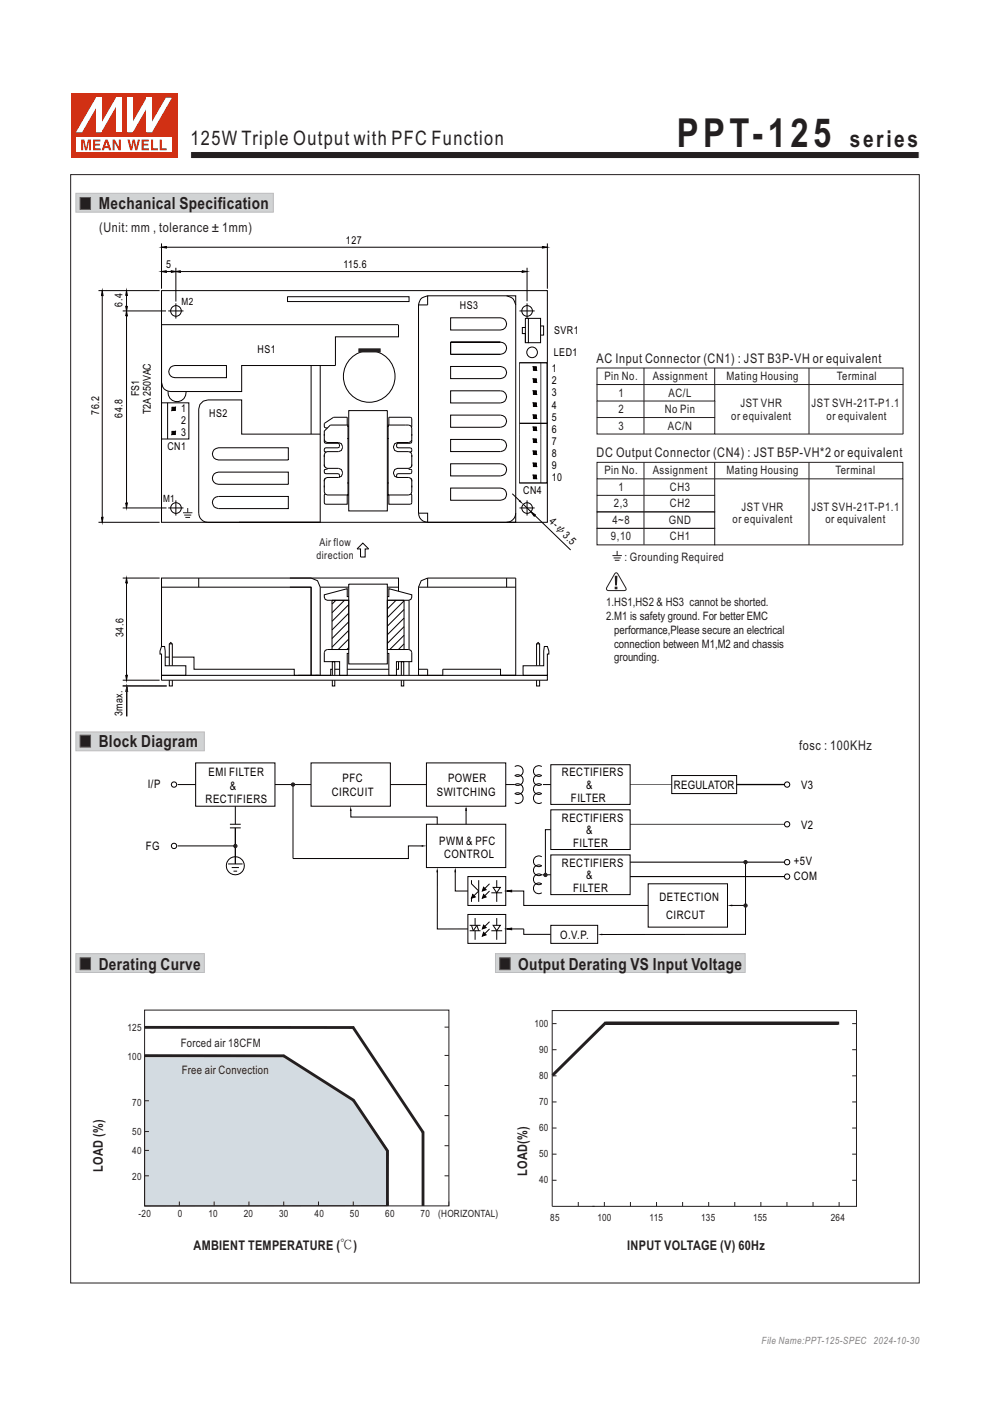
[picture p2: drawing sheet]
<svg xmlns="http://www.w3.org/2000/svg" width="210mm" height="297mm" viewBox="0 0 210 297" stroke-linecap="round" stroke-linejoin="round" font-family="sans-serif">
<g fill="#d1d3d4" stroke="#bbbdc0" stroke-width=".21">
<path d="M16.1 41h41.9v4h-41.9z" fill-rule="evenodd"/>
<path d="M16.1 202.2h27.2v4h-27.2z" fill-rule="evenodd"/>
<path d="M105.1 202.2h53v4h-53z" fill-rule="evenodd"/>
</g>
<g fill="#231f20" stroke="#58595b" stroke-width=".21">
<path d="M17 41.9h2.2v2.5h-2.2z" fill-rule="evenodd"/>
<path d="M17 203.1h2.2v2.5h-2.2z" fill-rule="evenodd"/>
<path d="M106 203.1h2.2v2.5h-2.2z" fill-rule="evenodd"/>
</g>
<g fill="none" stroke="#231f20" stroke-width=".21">
<path d="M117.1 217h.9M180.7 217h1M117.1 222.6h.9M117.1 239.2h.9M117.1 233.6h.9M117.1 228.1h.9M180.7 239.2h1M180.7 233.6h1M180.7 228.1h1M180.7 222.6h1M117.1 250.2h.9M117.1 244.7h.9"/>
<path d="M122.7 254.8v1M125.7 255.8h56v-41.5h-64.6v41.5h9M128.2 254.8v1M133.7 254.8v1M139.3 254.8v1M144.8 254.8v1M150.3 254.8v1M155.8 254.8v1M161.4 254.8v1M166.9 254.8v1M172.4 254.8v1M178 254.8v1"/>
<path d="M180.7 250.2h1M180.7 244.7h1"/>
</g>
<path d="M128.4 216.9l-11.2 11.1" fill="none" stroke="#231f20" stroke-width=".63" stroke-linecap="butt"/>
<path d="M128.5 216.9l49.2 .1z" fill-rule="evenodd" fill="#231f20" stroke="#231f20" stroke-width=".6"/>
<path d="M30.7 223.8h29.5l14.9 9.6 7.2 10.6-.2 11.6-51.4 .1z" fill-rule="evenodd" fill="#d3dbe1" stroke="#231f20" stroke-width=".21"/>
<g fill="none" stroke="#231f20" stroke-width=".21">
<path d="M30.7 214.2h64.5v41.5h-64.5zM30.7 217.8h.9M94.3 217.8h.9M30.7 239.9h.9M30.7 233.4h.9M30.7 223.8h.9M94.3 223.8h.9M94.3 230.1h.9M94.3 236.5h.9M30.7 249.3h.9M30.7 243.9h.9M38 254.7v1"/>
<path d="M45.4 254.7v1M52.8 254.7v1M60.2 254.7v1M67.6 254.7v1M74.9 254.7v1M82.3 254.7v1M89.7 254.7v1M94.3 249.3h.9M94.3 242.9h.9"/>
</g>
<path d="M95.2 254.7v1" fill="none" stroke="#1857a7" stroke-width=".21"/>
<path d="M30.7 217.8l44.4 .1M74.9 217.8l14.9 22.3M30.7 223.8l29.6 .1M60.1 223.8l14.9 9.5M74.9 233.2l7.3 10.9M89.7 239.9v15.8M82.2 243.9v11.8" fill="none" stroke="#231f20" stroke-width=".6"/>
<path d="M16.1 155.2h27.2v4h-27.2z" fill-rule="evenodd" fill="#d1d3d4" stroke="#bbbdc0" stroke-width=".21"/>
<path d="M17 155.9h2.2v2.5h-2.2z" fill-rule="evenodd" fill="#231f20" stroke="#58595b" stroke-width=".21"/>
<g fill="#050100" stroke="#050100" stroke-width=".21">
<path d="M102.6 197.7l.5 .5-.8 .3z" fill-rule="evenodd"/>
<path d="M102.6 196.1l.5 .6-.8 .3z" fill-rule="evenodd"/>
<path d="M102.6 188.1l.5 .5-.8 .3z" fill-rule="evenodd"/>
<path d="M100.3 189.6l.5 .6-.8 .2z" fill-rule="evenodd"/>
<path d="M102.6 189.6l.5 .6-.8 .2z" fill-rule="evenodd"/>
</g>
<g fill="none" stroke="#050100" stroke-width=".21">
<path d="M37.7 166.3h3.8M37.7 179.3h12.2M41.5 161.8h16.8v9.1h-16.8zM48.8 175.5h2.3M48.8 174.8h2.3M49.9 170.9v3.9M49.9 175.5v7.7M58.3 166.3h7.7M62.1 166.3v15.7h24.5v-2.7l3.1 .1M66 161.8h16.8v9.1h-16.8zM74.4 171.6v1.6h18.3v1.6M82.8 166.3h7.6"/>
<path d="M90.4 161.8h16.9v9.1h-16.9zM90.4 174.8h16.9v9.1h-16.9zM98.9 171.3v3.5M107.3 166.3h1.9M109.2 162.5a1.14 1.14 0 0 1 1.8 1 1.14 1.14 0 0 1-1.8 .9 1.14 1.14 0 0 1 1.8 1 1.14 1.14 0 0 1-1.8 .9M109.2 166.3a1.14 1.14 0 0 1 1.8 1 1.14 1.14 0 0 1-1.8 1 1.14 1.14 0 0 1 1.8 .9 1.14 1.14 0 0 1-1.8 1M114.9 162.5a1.14 1.14 0 0 0-1.8 1 1.14 1.14 0 0 0 1.8 .9 1.14 1.14 0 0 0-1.8 1 1.14 1.14 0 0 0 1.8 .9 1.14 1.14 0 0 0-1.8 1 1.14 1.14 0 0 0 1.8 1 1.14 1.14 0 0 0-1.8 .9 1.14 1.14 0 0 0 1.8 1M115.2 166.3h1.6M116.8 171.7h16.9v8.4h-16.9zM116.8 162.1h16.9v8.5h-16.9zM116.8 175.9h-1.1v9.6M133.6 166.3h8.9"/>
<path d="M133.7 174.8h32.7M142.5 164.4h13.7v3.9h-13.7zM166.4 166.3h-10.2M48.4 183.2h3M49.1 183.9h1.6M49.5 184.7h.8M92.8 184.5v12.5h6.4M96.6 184.4v4.5h2.6M99.2 185.9h8.1v6.1h-8.1zM99.2 193.9h8.1v6.1h-8.1zM99.6 197.3h2.3M99.6 196.2h2.3"/>
<path d="M100 186.6v.8l1.5 1.5-1.5 1.5v.8M100 196.2l.4 1.1 .8-1.1 .3 1.1M100.8 194.7v1.5M100.8 197.3v1.9M101.5 186.6v4.6M103.8 187.4l-1.5 1.5M103.8 188.9l-1.5 1.5M103.8 197l-1.5 1.5M103.8 195.4l-1.5 1.6M104.2 189.3h2.3M104.2 197.3h2.3M104.6 188.1h1.5l-.7 1.2z"/>
<path d="M104.6 196.2h1.5l-.7 1.1zM105.4 189.3v1.9M105.4 186.6v1.5M105.4 194.7v1.5M105.4 197.3v1.9M107.7 188.9h3.4v3.1h26.4M108.1 197h3v1.1h5.7M114.9 181.6a1.14 1.14 0 0 0-1.8 1 1.14 1.14 0 0 0 1.8 1 1.14 1.14 0 0 0-1.8 .9 1.14 1.14 0 0 0 1.8 1 1.14 1.14 0 0 0-1.8 .9 1.14 1.14 0 0 0 1.8 1 1.14 1.14 0 0 0-1.8 .9 1.14 1.14 0 0 0 1.8 1M115 185.5h1.8M116.8 196.2h10v3.8h-10zM116.8 181.3h16.9v8.4h-16.9zM133.7 182.8h32.7"/>
<path d="M133.7 185.9h32.7M137.5 187.4h16.8v9.2h-16.8zM155.2 192h2.9M158.1 182.8v15.3h-30.5"/>
<circle cx="36.9" cy="179.4" r=".58"/>
<circle cx="36.9" cy="166.3" r=".57"/>
<circle cx="166.9" cy="174.8" r=".58"/>
<circle cx="166.9" cy="166.3" r=".57"/>
<circle cx="49.9" cy="183.6" r="1.91"/>
<circle cx="166.9" cy="182.8" r=".58"/>
<circle cx="166.9" cy="185.9" r=".58"/>
</g>
<g fill="#050100">
<path d="M74.4 170.9l.2 1h-.4z"/>
<path d="M98.9 170.9l.1 1h-.3z"/>
<path d="M96.6 183.9l.1 1h-.3z"/>
<path d="M92.7 183.9l.2 1h-.3z"/>
<path d="M89.4 179.2l1.1 .1-1.1 .2z"/>
</g>
<g fill="#050100" stroke="#050100" stroke-width=".21">
<path d="M107.5 188.9l1-.2v.4z" fill-rule="evenodd"/>
<path d="M107.5 197l1-.2v.3z" fill-rule="evenodd"/>
</g>
<g fill="#050100">
<path d="M126.8 198.1l.9-.1v.3z"/>
<path d="M154.3 192l1-.2v.4z"/>
</g>
<g fill="none" stroke="#231f20" stroke-width=".21">
<path d="M126.6 78h64.9v3.5h-64.9zM136.6 78v14M151.6 78v3.5M171.6 78v14M126.6 98h64.9v3.5h-64.9zM126.6 81.5h25v3.5h-25zM126.6 88.5h25v3.5h-25zM126.6 85v3.5M136.6 98v17.5M151.6 98v7M151.6 85v3.5M151.6 92h40"/>
<path d="M171.6 98v17.5M191.5 81.5v10.5M126.6 105h25v3.5h-25zM126.6 108.5h25v3.5h-25zM126.6 112h25v3.5h-25zM126.6 101.5v3.5M191.5 101.5v14h-39.9"/>
</g>
<g fill="none" stroke="#050100" stroke-width=".21">
<path d="M34.3 68.8v15.5M34.3 61.6h81.8v49.1h-81.8zM35.7 65.9h3.2M37.3 64.3v3.2M61 62.9h25.8v1h-25.8zM110.2 65.9h3.2M111.4 67.5h.7v5.2h-.7zM111.4 69.4h-.6v1.3h.6v2M111.8 64.3v3.2M112.1 67.5h2.6v5.2h-2.6M114.7 69.1h.6v1.9h-.6M35.7 82.9a1.93 1.93 0 0 0 1.8 2.3 1.93 1.93 0 0 0 2-2.2"/>
<path d="M35.7 107.7h3.2M37.3 106.1v3.2M50.7 110.7h17.1M108.7 104.7l1.6 1.6M110.2 107.7h3.2M111 106.9l1.6 1.6M111.8 106.1v3.2M113.4 109.2l7.6 7.4M34.3 143.2h81.8v1h-81.8zM63.3 143.2h4.5M106.2 143.2h3.2"/>
</g>
<g fill="#050100">
<path d="M110.3 106l.7 1-1-.7z"/>
<path d="M112.6 108.5l1 .7-.3 .3z"/>
</g>
<path d="M34.9 57.6h2M37.3 56.8v7.1M38 57.6h73M111.8 56.8v7.1M112.6 108.5l1 .7-.3 .3z" fill="none" stroke="#050100" stroke-width=".21"/>
<g fill="#050100">
<path d="M37.2 57.6l1.1-.2v.4z"/>
<path d="M36.3 57.4l1.1 .2-1.1 .2z"/>
<path d="M34.2 57.6l1.1-.2v.4z"/>
</g>
<path d="M34.2 57.6l1.1-.2v.4zM36.3 57.4l1.1 .2-1.1 .2zM37.2 57.6l1.1-.2v.4z" fill="none" stroke="#050100" stroke-width=".21"/>
<path d="M110.7 57.4l1.1 .2-1.1 .2z" fill="#050100"/>
<path d="M34.3 51.6v9.6M35.1 52.4h80.2M110.7 57.4l1.1 .2-1.1 .2zM116.1 51.6v9.6" fill="none" stroke="#050100" stroke-width=".21"/>
<path d="M34.3 52.4l1-.2v.4z" fill="#050100"/>
<path d="M34.3 52.4l1-.2v.4z" fill="none" stroke="#050100" stroke-width=".21"/>
<path d="M115 52.2l1.1 .2-1.1 .2z" fill="#050100"/>
<path d="M115 52.2l1.1 .2-1.1 .2zM26 65.9h9.2M26.8 62.1v3.3M26.8 66.5v40.4M34.3 61.6h.1M26 107.7h9.3" fill="none" stroke="#050100" stroke-width=".21"/>
<g fill="#050100">
<path d="M26.8 65.9l.2 1.1h-.3z"/>
<path d="M26.7 64.9h.3l-.2 1.1z"/>
<path d="M26.8 61.6l.2 1h-.3z"/>
</g>
<path d="M26.7 64.9h.3l-.2 1.1zM26.8 65.9l.2 1.1h-.3zM26.8 61.6l.2 1h-.3z" fill="none" stroke="#050100" stroke-width=".21"/>
<path d="M26.7 106.6h.3l-.2 1.1z" fill="#050100"/>
<path d="M20.9 61.6h13M21.7 62.5v47.4M20.9 110.7h13M26.7 106.6h.3l-.2 1.1zM35.7 107.7h.1" fill="none" stroke="#050100" stroke-width=".21"/>
<path d="M21.5 109.7h.4l-.2 1z" fill="#050100"/>
<path d="M21.5 109.7h.4l-.2 1z" fill="none" stroke="#050100" stroke-width=".21"/>
<path d="M21.7 61.6l.2 1.1h-.4z" fill="#050100"/>
<g fill="none" stroke="#050100" stroke-width=".21">
<path d="M21.7 61.6l.2 1.1h-.4zM34.3 61.6h.1M26 122.6h7.9M26.8 123.5v19.8M70.4 127.3h3.6v10.4h-3.6zM71.2 127.3l-.8 .8M73.1 127.3l-2.7 2.6M74 135.5l-2.3 2.2M74 133.7l-3.6 3.5M74 131.8l-3.6 3.6M74 130l-3.6 3.6M74 128.2l-3.6 3.5"/>
<path d="M74 137.3l-.4 .4M74 126.5h-.4v-1.7l-4.8 1.3 .2 1 .4 .2h4.6M74 137.7h-4.6l-.4 .2-.2 .4v2h3.2v2.9h1.6v-4.7h.4M74 123.9h8.2v16.9h-8.2zM82.2 137.7h4.5l.5 .2 .1 .4v2h-3.2v2.9h-1.6v-4.7h-.3M82.2 126.5h.3v-1.7l4.8 1.3-.1 1-.5 .2h-4.5M82.2 127.3h3.5v10.4h-3.5zM82.2 127.3h.1M84 127.3l-1.8 1.8M85.7 127.4l-3.5 3.5M85.7 129.2l-3.5 3.6M85.7 131l-3.5 3.6"/>
<path d="M85.7 132.9l-3.5 3.5M85.7 136.5l-1.2 1.2M85.7 134.7l-3 3M26 144.2h7.9M70.5 143.2v-2.9h.5v2.9M70.5 144.2v1.2h.5v-1.2M85.1 143.2v-2.9h.5v2.9M85.1 144.2v1.2h.5v-1.2"/>
</g>
<path d="M26.8 122.6l.2 1h-.3z" fill="#050100"/>
<path d="M26.8 122.6l.2 1h-.3z" fill="none" stroke="#050100" stroke-width=".21"/>
<path d="M26.7 143.2h.3l-.2 1z" fill="#050100"/>
<g fill="none" stroke="#050100" stroke-width=".21">
<path d="M36.2 77.9l.9-.4h10.9v2.6h-10.9a1.3 1.3 0 0 1-1.2-.8 1.3 1.3 0 0 1 .3-1.4zM66 77.5v14.5M67.9 77.5v33.2h-23.8a1.95 1.95 0 0 1-2-1.9v-22.1l.3-.9 .7-.8 1-.2h7.2v7.2h16.6M84.4 68.8h-50.1v12.3a1.88 1.88 0 0 0 1.9 1.9h15.1v-5.5h19.8v-6.1h13.4v-2.6M90.7 62.7l-.4 .1a1.8 1.8 0 0 0-1.5 1.8M95.6 77.7h10.6a1.29 1.29 0 0 1 1.3 1.3 1.29 1.29 0 0 1-1.3 1.3h-10.6zM95.6 67.4h10.6a1.29 1.29 0 0 1 1.3 1.3 1.29 1.29 0 0 1-1.3 1.3h-10.6zM106.2 72.5h-10.6h10.6M106.2 72.5a1.29 1.29 0 0 1 1.3 1.3 1.29 1.29 0 0 1-1.3 1.3h-10.6v-2.6M107.5 62.7a2.06 2.06 0 0 1 1.9 1.9M110.2 76.9h5.8v25.5h-5.8zM113.1 77.8h.7v.7h-.7z"/>
<path d="M114.7 76.9v25.5M34.3 85.4h5.8v7.7h-5.8zM35.6 85.4v7.7M36.5 91.5h.7v.6h-.7zM36.5 86.4h.7v.6h-.7zM45.4 95.3l.9-.4h14.9v2.6h-14.9a1.3 1.3 0 0 1-1.1-.8 1.3 1.3 0 0 1 .2-1.4zM68.8 91.4l1.3-1.3h3.7v14.8h-4.4l-.4-.1-.2-.5v-2.4l.2-.5 .4-.2h2.4l.6-.2 .2-.6-.2-.9-.6-.2h-2.4l-.4-.2-.2-.4v-2.3l.2-.5 .4-.1h2.4l.6-.3 .2-.8-.2-.6-.6-.3h-2.4l-.4-.2-.2-.4zM68.8 98.5l.1 .5M68.8 92.1v.3M68.8 96.5v.4M68.8 93.2l.1 .7 .2 .1h2.6l.3 .3-.1 .6h-.2l-2.8 .1-.1 .7 .4 .1M69.4 99.3h.1"/>
<path d="M69.4 99.3l-.6 .3 .1 .7 2.8 .1 .3 .3v.5M73.6 93h.4M73.6 90.4h.4M73.6 90.1v-1.6h-2.8l-2 1.3 .1 .8 .6 .1M74 87.1h8.2v21.2h-8.2zM82.2 93h.3M82.2 90.4h.3M82.3 90.1h4.4l.5 .2 .1 .5v2.4l-.1 .4-.5 .2h-2.4l-.6 .3-.2 .6 .2 .8 .6 .3h2.4l.5 .1 .1 .5v2.3l-.1 .4-.5 .2h-2.4l-.6 .2-.2 .6 .2 .9 .6 .2h2.4l.5 .2 .1 .5v2.4l-.1 .5-.5 .1h-4.4zM82.5 90.1v-1.6h4.5l.3 .3v1.7M86.7 99.3l.1 .2 .5 .1-.1 .7-2.8 .1a.56 .56 0 0 0-.2 .8M87.3 93.2l-.1 .7-.2 .1h-2.6a.55 .55 0 0 0-.2 .9h2.8l.2 .1 .1 .6-.4 .2M87.3 98.5v.5"/>
<path d="M95.6 88h10.6a1.29 1.29 0 0 1 1.3 1.3 1.29 1.29 0 0 1-1.3 1.3h-10.6zM95.6 82.9h10.6a1.29 1.29 0 0 1 1.3 1.2 1.29 1.29 0 0 1-1.3 1.3h-10.6zM95.6 98.3h10.6a1.29 1.29 0 0 1 1.3 1.3 1.29 1.29 0 0 1-1.3 1.3h-10.6zM95.6 93.2h10.6a1.29 1.29 0 0 1 1.3 1.3 1.29 1.29 0 0 1-1.3 1.2h-10.6zM110.2 89.8h5.8M113.1 98.2h.7v.7h-.7zM113.1 95.7h.7v.6h-.7zM113.1 93.1h.7v.7h-.7zM113.1 90.6h.7v.6h-.7zM113.1 88h.7v.7h-.7zM113.1 85.5h.7v.6h-.7zM113.1 80.4h.7v.6h-.7z"/>
<path d="M113.1 82.9h.7v.7h-.7zM45.4 105.6l.9-.3h14.9v2.5h-14.9a1.32 1.32 0 0 1-1.1-.8 1.32 1.32 0 0 1 .2-1.4zM45.4 100.5l.9-.4h14.9v2.6h-14.9a1.3 1.3 0 0 1-1.2-.8 1.3 1.3 0 0 1 .3-1.4zM68.8 102.9v.4M68.9 104.7l-.1 .3v1.6l.3 .3h4.5v-2M69 101.4l-.2 .6M73.6 105h.4M73.6 102.4h.4M75.7 116.4l1.3-1.2 1.2 1.2h-.7v1.7h-1v-1.7zM82.2 105h.3M82.2 102.4h.3M87.2 101.4l.1 .6"/>
<path d="M87.2 104.7l.1 .3v1.6l-.3 .3h-4.5v-2M88.8 108.8v-44.1h1.9v-2h18.7v48h-18.7M88.8 108.8a1.96 1.96 0 0 0 1.9 1.9M88.8 108.8h1.9v1.9M95.6 103.5h10.6a1.29 1.29 0 0 1 1.3 1.3 1.29 1.29 0 0 1-1.3 1.3h-10.6zM109.4 108.8a1.99 1.99 0 0 1-1.9 1.9M113.1 100.8h.7v.6h-.7zM34.3 124.5h31.7v18.7v-18.7h-4.5M34.3 137.1h.6l.1 4.1h4.4v2h-5.1v-4.5h-.4v-.7zM34.3 122.6h.1M35 139.3h.9M35.9 136.5h.6"/>
<path d="M36.5 139.3h4.7v2.6h21.2v1.3h7.7v-1.3h.4M42.1 122.6v1.9M61.5 122.6h4.5l1.4 .5 .5 1.4M67.9 124.5h6.1M67.9 124.5v18.7M82.2 124.5h2.3M84.5 125.4v-2.8h-50.2v14.5M86.8 127.3v10.4M88.8 124.5h20.6M90.7 122.6l-1.4 .5-.5 1.4M90.7 122.6h18.7v20.6h-3.2v-1.3h-12.3v1.3h-5.1v-18.7M90.7 122.6v1.9"/>
<path d="M107.5 122.6v1.9M113.8 136.5h.6M26 145.4h9.4M26.7 143.2h.3l-.2 1zM26.8 144.2h.1M26.9 145.8v6.1M34.3 144.2h.1M35.9 144.2v1.2h.6v-1.2M35.9 141.1v-4.6l.3-.3 .3 .3v4.6M66.9 143.2h.7M71 141.9h1M73.6 141.9h8.9"/>
<path d="M84.5 140.3v1.6h-.4M86.8 140.3v2.9M88.8 141.9h1.9v1.3M110.9 141.2h4.4l.2-4.1h.6l.3 .9v.7h-.3v4.5h-5.2zM113.8 144.2v1.2h.7v-1.2M113.8 141.1v-4.6l.3-.3 .4 .3v4.6"/>
<circle cx="37.3" cy="65.9" r="1.13"/>
<circle cx="78.3" cy="79.8" r="5.5"/>
<circle cx="111.8" cy="65.9" r="1.13"/>
<circle cx="112.9" cy="74.7" r="1.13"/>
<circle cx="37.3" cy="107.7" r="1.13"/>
<circle cx="111.8" cy="107.7" r="1.13"/>
</g>
<g fill="#050100" stroke="#050100" stroke-width=".21">
<path d="M37.2 91.5v.6h-.7z" fill-rule="evenodd"/>
<path d="M36.5 91.5h.7l-.7 .6z" fill-rule="evenodd"/>
<path d="M36.5 87l.7-.6v.6z" fill-rule="evenodd"/>
<path d="M36.5 86.4h.7l-.7 .6z" fill-rule="evenodd"/>
<path d="M113.1 100.8l.7 .6h-.7z" fill-rule="evenodd"/>
<path d="M113.1 100.8h.7v.6z" fill-rule="evenodd"/>
<path d="M113.1 98.2l.7 .7h-.7z" fill-rule="evenodd"/>
<path d="M113.1 98.2h.7v.7z" fill-rule="evenodd"/>
<path d="M113.1 95.7l.7 .6h-.7z" fill-rule="evenodd"/>
<path d="M113.1 95.7h.7v.6z" fill-rule="evenodd"/>
<path d="M113.1 93.1l.7 .7h-.7z" fill-rule="evenodd"/>
<path d="M113.1 93.1h.7v.7z" fill-rule="evenodd"/>
<path d="M113.1 90.6l.7 .6h-.7z" fill-rule="evenodd"/>
<path d="M113.1 90.6h.7v.6z" fill-rule="evenodd"/>
<path d="M113.1 88l.7 .7h-.7z" fill-rule="evenodd"/>
<path d="M113.1 88h.7v.7z" fill-rule="evenodd"/>
<path d="M113.1 85.5l.7 .6h-.7z" fill-rule="evenodd"/>
<path d="M113.1 80.4l.7 .6h-.7z" fill-rule="evenodd"/>
<path d="M113.1 85.5h.7v.6z" fill-rule="evenodd"/>
<path d="M113.1 80.4h.7v.6z" fill-rule="evenodd"/>
<path d="M113.1 82.9l.7 .7h-.7z" fill-rule="evenodd"/>
<path d="M113.1 77.8l.7 .7h-.7z" fill-rule="evenodd"/>
<path d="M113.1 82.9h.7v.7z" fill-rule="evenodd"/>
<path d="M113.1 77.8h.7v.7z" fill-rule="evenodd"/>
</g>
<path d="M129.9 117.8h2M130.1 118.3h1.5M130.4 118.8h1M130.9 116.8v1M130.5 121.5h.4l.1 .2 1.7 2.9 .1 .5-.5 .1h-3.3a.4 .4 0 0 1-.3-.6z" fill="none" stroke="#231f20" stroke-width=".21"/>
<g fill="#231f20">
<path d="M130.4 122.1h.6l-.1 2h-.4z" fill-rule="evenodd"/>
<path d="M130.4 124.4h.5v.5h-.5z" fill-rule="evenodd"/>
</g>
<path d="M38.8 108.7h2M39.1 109.2h1.5M39.3 109.7h1M39.8 107.7v1M26.9 145.6l.2 1h-.4z" fill="none" stroke="#231f20" stroke-width=".21"/>
<g fill="#231f20" stroke="#231f20" stroke-width=".21">
<path d="M76.1 74h4.5v.6h-4.5z" fill-rule="evenodd"/>
<path d="M26.9 145.6l.2 1h-.4z" fill-rule="evenodd"/>
<circle cx="49.9" cy="179.4" r=".35"/>
<circle cx="62.1" cy="166.3" r=".35"/>
<circle cx="115.7" cy="185.5" r=".35"/>
<circle cx="158.1" cy="182.8" r=".35"/>
<circle cx="158.1" cy="192" r=".35"/>
</g>
<path d="M15 19.8h22.6v13.6h-22.6z" fill="#d13014"/>
<path d="M16.1 29.1h20.4v3.2h-20.4z" fill="#fff"/>
<g fill="#d13014">
<path d="M27 29.6h.5l.3 1.7 .3-1.7h.5l.3 1.7 .3-1.7h.5l-.6 2.3h-.4l-.3-1.8-.4 1.8h-.4z" fill-rule="evenodd"/>
<path d="M30 29.6h1.5v.4h-1v.5h1v.4h-1v.6h1.1v.4h-1.6z" fill-rule="evenodd"/>
<path d="M32 29.6h.5v1.9h1v.4h-1.5z" fill-rule="evenodd"/>
<path d="M33.9 29.6h.4v1.9h1.1v.4h-1.5z" fill-rule="evenodd"/>
<path d="M17.2 29.6h.7l.4 1.8 .4-1.8h.6v2.3h-.4v-1.9l-.4 1.9h-.5l-.4-1.9v1.9h-.4z" fill-rule="evenodd"/>
<path d="M19.7 29.6h1.6v.4h-1.1v.5h1v.4h-1v.6h1.1v.4h-1.6z" fill-rule="evenodd"/>
<path d="M22.6 30.1l.3 .9h-.6zM22.3 29.6l-.7 2.3h.4l.2-.5h.8l.1 .5h.5l-.8-2.3z" fill-rule="evenodd"/>
<path d="M23.9 29.6h.5l.8 1.6v-1.6h.4v2.3h-.4l-.9-1.6v1.6h-.4z" fill-rule="evenodd"/>
</g>
<g fill="#fcffff">
<path d="M24.6 20.7h1.1v7.4h-1.1z"/>
<path d="M20.3 20.7h1.2v7.4h-1.2z"/>
<path d="M31.1 20.7h1.1v7.4h-1.1z"/>
<path d="M27 20.7h1.2v7.4h-1.2z"/>
</g>
<g fill="#fcffff">
<path d="M24.6 20.7h1.1l-4.2 7.4h-1.2z" fill-rule="evenodd"/>
<path d="M20.3 20.7h1.2v.3l-4.1 7.1h-1.3z" fill-rule="evenodd"/>
<path d="M35.2 20.7h1.3l-4.3 7.4h-1.1v-.4z" fill-rule="evenodd"/>
<path d="M31.1 20.7h1.1v.3l-4 7.1h-1.1v-.4z" fill-rule="evenodd"/>
</g>
<path d="M15 37h180v235h-180z" fill="none" stroke="#231f20" stroke-width=".21"/>
<path d="M40.4 32.1h154.6v1.5h-154.6z" fill-rule="evenodd" fill="#231f20" stroke="#fff" stroke-width=".21"/>
<text font-size="8.5" fill="#231f20" x="143.6" y="31.1">PPT-125</text>
<text font-size="4.9" fill="#231f20" x="180.2" y="31.1">series</text>
<text font-size="4.2" fill="#231f20" x="40.4" y="30.7">125W Triple Output with PFC Function</text>
<g font-size="3.5" fill="#231f20">
<text x="20.9" y="44.4">Mechanical Specification</text>
<text x="20.9" y="158.4">Block Diagram</text>
<text x="20.9" y="205.6">Derating Curve</text>
<text x="109.9" y="205.6">Output Derating VS Input Voltage</text>
</g>
<g font-size="2.8" fill="#231f20">
<text x="21" y="49.1">(Unit: mm , tolerance ± 1mm)</text>
<text x="126.5" y="76.9">AC Input Connector (CN1) : JST B3P-VH or equivalent</text>
<text x="126.5" y="96.9">DC Output Connector (CN4) : JST B5P-VH*2 or equivalent</text>
<text x="169.5" y="159.1">fosc : 100KHz</text>
<text x="21.8" y="248.4" transform="rotate(-90 21.8 248.4)">LOAD (%)</text>
<text x="111.8" y="249.3" transform="rotate(-90 111.8 249.3)">LOAD(%)</text>
<text x="41.1" y="265">AMBIENT TEMPERATURE (℃)</text>
<text x="133.1" y="265">INPUT VOLTAGE (V) 60Hz</text>
</g>
<g font-size="2.5" fill="#231f20">
<text x="128.2" y="80.6">Pin No.</text>
<text x="138.4" y="80.6">Assignment</text>
<text x="154.1" y="80.6">Mating Housing</text>
<text x="177.5" y="80.6">Terminal</text>
<text x="131.2" y="84.1">1</text>
<text x="131.2" y="87.6">2</text>
<text x="141" y="87.6">No Pin</text>
<text x="141.8" y="84.1">AC/L</text>
<text x="155.1" y="89">or equivalent</text>
<text x="157" y="86.4">JST VHR</text>
<text x="172.1" y="86.4">JST SVH-21T-P1.1</text>
<text x="175.3" y="89">or equivalent</text>
<text x="131.2" y="91.1">3</text>
<text x="141.6" y="91.1">AC/N</text>
<text x="128.2" y="100.6">Pin No.</text>
<text x="138.4" y="100.6">Assignment</text>
<text x="154.1" y="100.6">Mating Housing</text>
<text x="177.2" y="100.6">Terminal</text>
<text x="130.2" y="107.6">2,3</text>
<text x="131.2" y="104.1">1</text>
<text x="142.1" y="104.1">CH3</text>
<text x="142.1" y="107.6">CH2</text>
<text x="129.9" y="111.1">4~8</text>
<text x="141.9" y="111.1">GND</text>
<text x="155.4" y="110.9">or equivalent</text>
<text x="157.3" y="108.3">JST VHR</text>
<text x="172.1" y="108.3">JST SVH-21T-P1.1</text>
<text x="175.1" y="110.9">or equivalent</text>
<text x="129.6" y="114.6">9,10</text>
<text x="132.5" y="119">: Grounding Required</text>
<text x="142.1" y="114.6">CH1</text>
<text x="128.6" y="128.5">1.HS1,HS2 &amp; HS3 cannot be shorted.</text>
<text x="128.6" y="131.4">2.M1 is safety ground. For better EMC</text>
<text x="38.4" y="222.1">Forced air 18CFM</text>
<text x="38.6" y="227.8">Free air Convection</text>
</g>
<g font-size="2.5" fill="#221816">
<text x="130.3" y="134.4">performance,Please secure an electrical</text>
<text x="130.3" y="137.3">connection between M1,M2 and chassis</text>
<text x="130.3" y="140.2">grounding.</text>
</g>
<g font-size="2.5" fill="#050100">
<text x="31.3" y="167.1">I/P</text>
<text x="44.2" y="164.4">EMI FILTER</text>
<text x="48.8" y="167.5">&amp;</text>
<text x="72.7" y="165.8">PFC</text>
<text x="95" y="165.8">POWER</text>
<text x="119.2" y="164.6">RECTIFIERS</text>
<text x="124.3" y="167.3">&amp;</text>
<text x="142.9" y="167.3">REGULATOR</text>
<text x="169.9" y="167.3">V3</text>
<text x="43.6" y="170.2">RECTIFIERS</text>
<text x="70.4" y="168.8">CIRCUIT</text>
<text x="92.7" y="168.7">SWITCHING</text>
<text x="121.1" y="170">FILTER</text>
<text x="93.2" y="179.2">PWM &amp; PFC</text>
<text x="119.2" y="174.2">RECTIFIERS</text>
<text x="121.6" y="179.5">FILTER</text>
<text x="124.3" y="176.9">&amp;</text>
<text x="169.9" y="175.8">V2</text>
<text x="30.9" y="180.1">FG</text>
<text x="94.2" y="181.8">CONTROL</text>
<text x="119.2" y="183.8">RECTIFIERS</text>
<text x="168.4" y="183.3">+5V</text>
<text x="121.6" y="189.1">FILTER</text>
<text x="124.3" y="186.4">&amp;</text>
<text x="139.9" y="191">DETECTION</text>
<text x="168.4" y="186.6">COM</text>
<text x="141.3" y="194.8">CIRCUT</text>
<text x="118.8" y="199.1">O.V.P.</text>
</g>
<g font-size="2.3" fill="#050100">
<text x="73.4" y="51.8">127</text>
<text x="35.2" y="56.9">5</text>
<text x="72.8" y="56.9">115.6</text>
<text x="26" y="65" transform="rotate(-90 26 65)">6.4</text>
<text x="97.6" y="65.5">HS3</text>
<text x="117.5" y="70.8">SVR1</text>
<text x="54.6" y="74.9">HS1</text>
<text x="117.5" y="75.6">LED1</text>
<text x="117" y="78.9">1</text>
<text x="117" y="81.5">2</text>
<text x="21" y="87.9" transform="rotate(-90 21 87.9)">76.2</text>
<text x="26" y="88.5" transform="rotate(-90 26 88.5)">64.8</text>
<text x="29.5" y="84" transform="rotate(-90 29.5 84)">FS1</text>
<text x="32" y="87.8" transform="rotate(-90 32 87.8)">T2A 250VAC</text>
<text x="38.4" y="89.9">2</text>
<text x="38.4" y="87.5">1</text>
<text x="44.4" y="88.4">HS2</text>
<text x="117" y="86.6">4</text>
<text x="117" y="84">3</text>
<text x="117" y="89.2">5</text>
<text x="35.5" y="95.5">CN1</text>
<text x="38.4" y="92.5">3</text>
<text x="117" y="94.3">7</text>
<text x="117" y="91.7">6</text>
<text x="117" y="96.9">8</text>
<text x="117" y="102">10</text>
<text x="117" y="99.4">9</text>
<text x="111" y="104.7">CN4</text>
<text x="116.4" y="110.7" transform="rotate(45 116.4 110.7)">4-ψ3.5</text>
<text x="26.2" y="135.1" transform="rotate(-90 26.2 135.1)">34.6</text>
<text x="26" y="151.9" transform="rotate(-90 26 151.9)">3max.</text>
</g>
<g font-size="2.3" fill="#231f20">
<text x="67.1" y="118.4">direction</text>
<text x="67.7" y="115.8">Air flow</text>
</g>
<g font-size="2.1" fill="#050100">
<text x="38.5" y="64.8">M2</text>
<text x="34.6" y="106.4">M1</text>
</g>
<g font-size="2.1" fill="#231f20">
<text x="27" y="218.6">125</text>
<text x="113.4" y="217.8">100</text>
<text x="27" y="224.6">100</text>
<text x="114.4" y="223.3">90</text>
<text x="114.4" y="228.8">80</text>
<text x="28" y="234.5">70</text>
<text x="114.4" y="234.3">70</text>
<text x="114.4" y="239.8">60</text>
<text x="28" y="240.6">50</text>
<text x="28" y="244.6">40</text>
<text x="114.4" y="245.3">50</text>
<text x="28" y="250.1">20</text>
<text x="114.4" y="250.8">40</text>
<text x="29.4" y="258">-20</text>
<text x="37.7" y="258">0</text>
<text x="44.2" y="258">10</text>
<text x="51.7" y="258">20</text>
<text x="59.2" y="258">30</text>
<text x="66.7" y="258">40</text>
<text x="74.2" y="258">50</text>
<text x="81.7" y="258">60</text>
<text x="89.2" y="258">70</text>
<text x="93" y="258">(HORIZONTAL)</text>
<text x="116.7" y="258.9">85</text>
<text x="126.7" y="258.9">100</text>
<text x="137.8" y="258.9">115</text>
<text x="148.7" y="258.9">135</text>
<text x="159.7" y="258.9">155</text>
<text x="176.2" y="258.9">264</text>
</g>
<text font-size="2.1" fill="#808285" x="161.5" y="285">File Name:PPT-125-SPEC 2024-10-30</text>
</svg>
